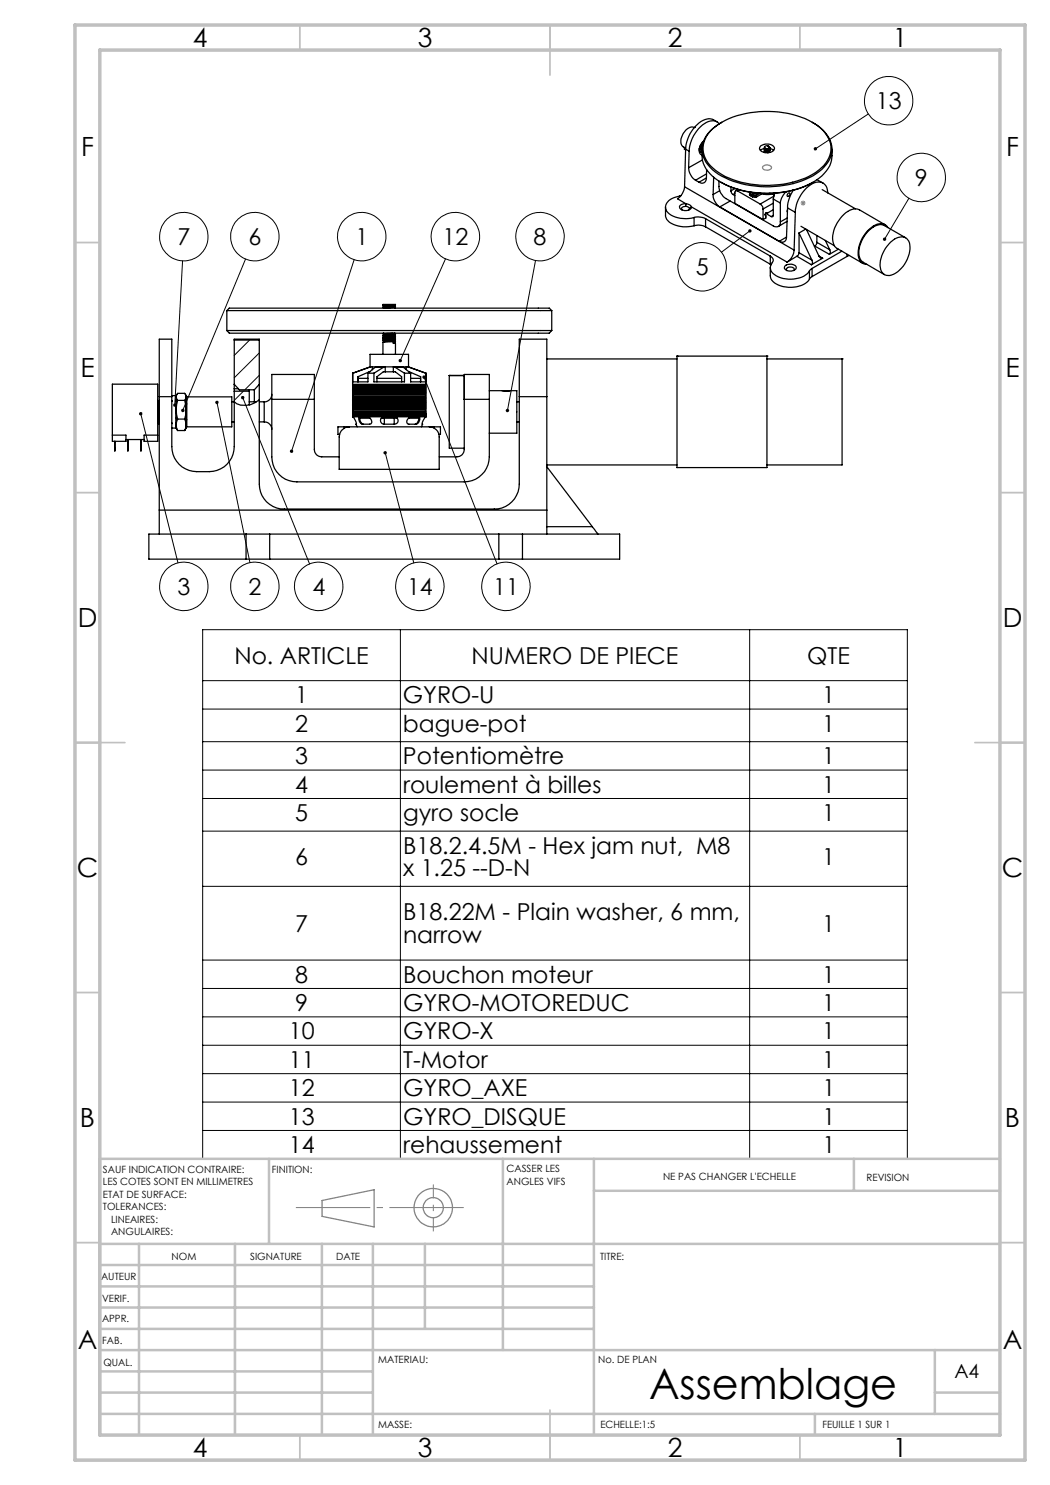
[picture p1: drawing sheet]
<svg xmlns="http://www.w3.org/2000/svg" width="210mm" height="297mm" viewBox="0 0 210 297" stroke-linecap="round" stroke-linejoin="round" font-family="sans-serif">
<g fill="none" stroke="#000" stroke-width=".2">
<path d="M173.7 22.8l-10.6 7M181.8 39.6l-4.9 8.2M36.5 52.2l-1.5 28.8M49.1 51.8l-12.6 30.3M70.8 51.9l-12.5 38.3M89.1 51.7l-9.1 20.4M107.1 52.1l-5.6 30M150 46.2l-5.7 4.2M48.5 79.5l13.4 33.3M48.7 78.2l-1.9 1.9M49.9 68l-3.1 3.1M51.9 75.1l-2.9 2.9"/>
<path d="M51.9 70.6l-5.1 5M84.8 75.4l14.6 37.4M28.2 82.8l7.4 29.8M43.4 80.5l6.6 32M77 90.6l5.8 22M40.5 125.9h141v105.9h-141zM40.5 136.1h141M80.1 125.9v105.9M149.9 125.9v105.9M40.5 141.8h141M40.5 148.3h141M40.5 154h141"/>
<path d="M40.5 159.7h141M40.5 166.2h141M40.5 177.3h141M40.5 192h141M40.5 197.7h141M40.5 203.4h141M40.5 209.1h141M40.5 214.7h141M40.5 220.4h141M40.5 226.1h141"/>
<circle cx="177.7" cy="20.1" r="4.8"/>
<circle cx="184.3" cy="35.5" r="4.8"/>
<circle cx="36.8" cy="47.3" r="4.8"/>
<circle cx="51" cy="47.3" r="4.8"/>
<circle cx="72.3" cy="47.3" r="4.8"/>
<circle cx="91.1" cy="47.3" r="4.8"/>
<circle cx="108" cy="47.3" r="4.8"/>
<circle cx="140.4" cy="53.4" r="4.8"/>
<circle cx="36.8" cy="117.3" r="4.8"/>
<circle cx="51" cy="117.3" r="4.8"/>
<circle cx="63.8" cy="117.3" r="4.8"/>
<circle cx="84" cy="117.3" r="4.8"/>
<circle cx="101.2" cy="117.3" r="4.8"/>
</g>
<g fill="none" stroke="#000" stroke-width=".25">
<path d="M136.2 39.2a3.7 3.7 0 0 0-3 1.8 1.91 1.91 0 0 0 1.5 2.2 6.6 6.6 0 0 0 4.1 .3M136.9 29.5v.3l.2 .2M136.9 37.4a3.4 3.4 0 0 1-1.4 2.4l1.7 .9M136.9 37.4l21.9 12.6M137.1 29.8l.7 .4M137.1 29.8l-.2 7.6M137.7 33.5a3.2 3.2 0 0 0 1.4 2.6M137.8 30.2l-.1 3.3M138.9 25.5h.1M138.9 25.5a2.04 2.04 0 0 0-2.4 1.5 1.71 1.71 0 0 0 .6 2.6M139.1 36.1l.7 .3M139.8 29.9l.1 .3 .5 .3"/>
<path d="M139.8 29.7h.1M139.9 29.7l.1 .1zM139.9 29.5l.2 .3M139.9 29.6l.2 .2M140 29.2l.1 .6 .1 .1M140 29.3l.2 .6M140.1 30.4h.2M140.1 29.8v.1M140.2 29.8v-.7l.5-.6-.5 .5-.1 .6 .1 .3M140.4 29.8a6.4 6.4 0 0 0 4 6.7 20.9 20.9 0 0 0 14.2 1.5M140.5 32l-2.8 1.5M140.5 28.9a1.28 1.28 0 0 0-.1 1.5"/>
<path d="M140.5 28.4l.2-.1-.2 .1M140.7 28.1a2.16 2.16 0 0 0-.5 2.8l.2 .1M141.3 35.6a.91 .91 0 0 1-.5 .9 .91 .91 0 0 1-1-.1M141.3 35.6l-1.5 .8M141.3 34.8l-2.2 1.3M141.3 33.9v1.7M142.5 25.7a16.7 16.7 0 0 1 11.3-3.4 16.7 16.7 0 0 1 10.4 3.4 4.9 4.9 0 0 1 .1 7.9 17.1 17.1 0 0 1-12.3 3.4 14.6 14.6 0 0 1-10.3-4.3 4.9 4.9 0 0 1 .8-7zM142.6 38.9a2.91 2.91 0 0 0 1.4 2.5M142.7 35.4l-.1 3.5M143.4 24.4a2.84 2.84 0 0 0-4 .6 7.3 7.3 0 0 0-2.3 4.8M143.8 36.2a3.3 3.3 0 0 0 1.4 3.5l9.5 5.5a.85 .85 0 0 0 1 .1 .85 .85 0 0 0 .4-.9M143.8 24.8a2.3 2.3 0 0 0-3.3 .2 7.4 7.4 0 0 0-2.7 5.2"/>
<path d="M143.9 38.1l-1.3 .8M144.2 36.4a19.8 19.8 0 0 0 18.4 0M144.4 24.4a6.8 6.8 0 0 0-4 5.4 6.3 6.3 0 0 0 4 5.4 20 20 0 0 0 18.8-.5 5.9 5.9 0 0 0 3.1-5.6 7.2 7.2 0 0 0-3.8-4.7M146.2 38.2l.1 .4 .3 .3M146.2 37.4v.8M146.6 38.9l.4 .2M147 38.7l-.4 .2M147 37.7l-.8 .5M147.5 38.2a.35 .35 0 0 0-.4 0 .35 .35 0 0 0-.1 .3v2.2l5.6 3.2M147.5 38.2l4.5 2.6M147.6 37.9l-.5 .3M147.9 38l-.4 .2"/>
<path d="M150.1 38.6a.26 .26 0 0 0-.2 .3 .26 .26 0 0 0 .2 .2M150.1 39.1l.4 .3M150.1 38.6v.5M150.3 38.5l-.2 .1M150.4 38.9v.4M150.4 38.9l-.3 .2M150.5 39.1h.7M150.5 39.1v.3M150.7 38.8a.28 .28 0 0 1 .3-.2 .28 .28 0 0 1 .2 .3l-.2 .1-.3-.1zM150.8 38.6l-.4 .2 .1 .3M151.2 39.1v.3M151.9 38.7a4.3 4.3 0 0 0 2.8 0"/>
<path d="M152 38.7l-.8 .4M152.1 29.2a1.88 1.88 0 0 1 2.8 .4 1.61 1.61 0 0 1-2.3 .8l-.4-.2a.58 .58 0 0 1-.1-1zM152.3 38.8l-1.1 .6h-.7M152.8 38.7l.2 .1M152.9 30.4h.1M152.9 30.3h.1M152.9 30.2h.1M152.9 29.8h.1M152.9 29.7h.1M152.9 29.4a.52 .52 0 0 0 .5 .4 .52 .52 0 0 0 .5-.3M152.9 30.1a.54 .54 0 0 0 .5 .3 .54 .54 0 0 0 .5-.4 .54 .54 0 0 1-.5 .4 .54 .54 0 0 1-.5-.3zM152.9 30.3l.2 .2"/>
<path d="M152.9 30.4v.1M152.9 38.7h.1M152.9 29.7l-.8 .4M152.9 30.5h.1M153 29.3a.46 .46 0 0 1 .5-.2 .46 .46 0 0 1 .3 .5 .48 .48 0 0 1-.5 .1 .48 .48 0 0 1-.3-.4zM153 38.8h.8M153 38.7h.8M153 38.7v.1M153.6 29.3h.1M153.7 29.3l.1 .1a.48 .48 0 0 1-.4 .5 .48 .48 0 0 1-.5-.3 .54 .54 0 0 0 .5 .3 .54 .54 0 0 0 .5-.3M153.7 29.2v.1M153.8 29.7l-.1 .2"/>
<path d="M153.8 38.7v.1M153.8 29.8a.52 .52 0 0 1-.4 .4 .52 .52 0 0 1-.5-.3 .54 .54 0 0 0 .5 .3 .54 .54 0 0 0 .5-.3M153.8 29.6a.51 .51 0 0 1-.4 .4 .51 .51 0 0 1-.5-.3M153.8 29.7a.52 .52 0 0 1-.4 .4 .52 .52 0 0 1-.5-.3M153.8 30.5l.1-.2v.2M153.9 29.6h.1M153.9 29.7h.1M153.9 29.9h.1M153.9 30h.1M153.9 30.1h.1M153.9 30.5h.1M153.9 29.7l.8 .4"/>
<path d="M153.9 29.7a.57 .57 0 0 1-1 0M153.9 29.8a.54 .54 0 0 1-.5 .3 .54 .54 0 0 1-.5-.3M153.9 30.1a.57 .57 0 0 1-1 .1M153.9 30.3l-.3 .2M153.9 30.2l-.4 .3M153.9 30.2v.1M154 38.7h-.2M154.1 38.7l-.3 .1M154.4 38.8l.3 .1M154.7 39.8l1.4 .8M154.7 39.8v3.3M154.7 38.7v.6"/>
<path d="M154.7 39.3l-2.7 1.5M155 38.6l-.3 1.2M157.3 38.3a3.2 3.2 0 0 0-1.2 2.3M157.6 38.7l.2-.1a.38 .38 0 0 1 .1 .4 .38 .38 0 0 1-.5 .2zM158.6 38.1l-.9 2-.2 1.5M163.4 35.9l1.2 .7M164.4 37.9l6.7 3.9M165.6 38.6a1.93 1.93 0 0 0-.9-2 1.93 1.93 0 0 0-2.2 .1 7.1 7.1 0 0 0-3.4 5.8M166.4 29.8a6.5 6.5 0 0 1-3.8 6.7l-2.3 1-1.7 .5M133.1 41.4v1.7a2.43 2.43 0 0 0 2 1.9l1.6 .4 2.1-.2M137.2 40.7l-.6 .1a.62 .62 0 0 0-.7 .7 .62 .62 0 0 0 .7 .5 1.22 1.22 0 0 0 1.7-.6M137.2 40.7a1.24 1.24 0 0 1 1.1 .7"/>
<path d="M137.2 41.3l-.9 .3 .1 .4M137.2 41.3l.5 .1 .2 .3M137.2 40.7v.6M137.9 41.7l-.1 .3M138.3 41.4l19.1 11M138.3 41.4l-.4 .3M138.8 43.5a3.4 3.4 0 0 1 2.3 .2M138.8 45.2a3.2 3.2 0 0 1 2.3 .2M138.8 43.5v1.7M141.1 43.7l13 7.5M141.1 43.7v1.7M141.1 45.4l13 7.4"/>
<path d="M144 41.4l11.9 6.9M146 40.2l-2 1.2M152 40.8a1.11 1.11 0 0 1 .6 1M152.6 41.8v2.1M153 43h.1M153.1 43l.1 .6-.6 .3M153.1 42.6l1.1 .7M153.3 42.5l.1 .1M153.3 42.6h.1M153.3 42.6l-.2 .1v.3M154.1 51.2a.93 .93 0 0 1 .2 1.6 1.65 1.65 0 0 0 1 2.4 5.7 5.7 0 0 0 6.4-.7l.2-.3M154.1 53.5v1.7a3 3 0 0 0 3.1 2.2 4.9 4.9 0 0 0 4.7-1.6"/>
<path d="M154.1 51.2v1.6M154.1 52.8l.1 .1M154.7 41.9l-1.2 .7h-.2M154.7 43.1a.25 .25 0 0 1-.2 .3 .25 .25 0 0 1-.3-.1M154.7 40.6l-2.1 1.2M154.7 43.1l-.5 .2M156.1 40.6v3.8M157 53.2a1.5 1.5 0 0 1 2.2 .3 1.27 1.27 0 0 1-1.8 .6l-.2-.1a.48 .48 0 0 1-.2-.8zM157.3 47.4a.9 .9 0 0 1-.4 .9 .9 .9 0 0 1-1 0M157.3 47.4l-1.4 .9M157.4 54.1a.55 .55 0 0 1 .1-.6 .55 .55 0 0 1 .7-.1l.6 .2 .1 .3-.1 .2M157.4 44.3l-1.7 1"/>
<path d="M157.4 43.6l-1.3 .8M157.5 42v.4M157.5 41.6l1.6 .9M157.5 41.6l-.2 5.8M158.8 50a3.1 3.1 0 0 1-1.4 2.4M159.1 42.5l-.3 7.5M159.4 51.3l-2 1.1M159.4 51.3l2.9 1.6M159.8 50.5l-.1 .4-.3 .4M159.8 46.6v3.9M159.8 50.5l2.6 1.5M159.8 46.6l2.6 5.4"/>
<path d="M160.2 45.3l6.7 3.8M161.1 45.8l-1.3 .8M161.3 45.9l2.5 5.3M161.9 54.2v1.6M162.4 52v.1a.62 .62 0 0 1-.1 .8M162.4 53.7l-.5 .5M162.4 55.3l-.5 .5M162.4 53.7v1.6M162.9 49.2h.1M162.9 49.2l3 1.7M163.4 48.5l-.1 .4-.4 .3M163.4 47.1v1.4"/>
<path d="M163.4 48.5l2.5 1.4M163.8 51.2a.63 .63 0 0 0 .7 .4M163.8 51.2l.7 .4M164.5 51.6l-2.2 1.3M165.1 48.1l.8 1.8M165.9 49.9l.2 .6-.2 .4M167.7 49.8l-1.8 1.1M168.4 50.2l-6 3.5M169.4 51.3l-7 4M169.4 50.9v.4M169.8 51.1l-.4 .2M177 44.9l-5.1-2.9a3.1 3.1 0 0 0-3.5 1.2 5.7 5.7 0 0 0-1.5 5.9l.4 .5 5.2 3.1"/>
<path d="M177.6 45.5a1.96 1.96 0 0 0-2.9-.3 6.4 6.4 0 0 0-2.9 6.5l.6 .9 1 .3M178.1 48.4a2.63 2.63 0 0 1 3.2-.7 3.7 3.7 0 0 1 .2 4.1 5.2 5.2 0 0 1-3.9 3.3 1.78 1.78 0 0 1-1.6-2 6.9 6.9 0 0 1 2.1-4.7zM181.1 47.6l-4.2-2.5a2.95 2.95 0 0 0-3.4 1.3 5.4 5.4 0 0 0-1.5 5.4l.5 .5 4.4 2.6M31.9 79.3v-11.5h2.5v11.5M31.9 79.3h2.5M31.9 79.3v22.7M34.4 79.1h.8M35.2 79.1v6.5M35.2 79.4l.3 .7M35.2 79.4v2.5M35.2 79.4l.3-.7h1.4l.3 .7M35.2 79.1v.3"/>
<path d="M35.4 78.8l-.2 .3M37.1 78.8l.1 .6M37.2 79.4l-.3 .7M37.2 79.4v2.5M37.4 79.4h9v6h-9zM45.4 66.1l.5 .5h64l.4-.5M45.4 66.1h64.9M45.4 62.1h64.9M45.4 62.1l.5-.5h64l.4 .5M45.4 62.1v4M46.8 78.2v11.1a5 5 0 0 1-5 5 7.7 7.7 0 0 1-5.4-.9 5 5 0 0 1-2-4.1v-10M46.8 76.9v.8"/>
<path d="M46.8 68v-.2h5.1v.2M46.8 77.7v.5M46.8 77.7h.9M46.8 68v8.9M46.8 76.9l1.1 1.1h3M46.8 68h5.1M46.8 78.2h3M49.8 78v3M50.9 78v2.4M51.9 80a4 4 0 0 1-5.1 .4h-.4M51.9 76.9v3M51.9 68v8.9"/>
<path d="M51.9 76.9l-1 1.1M54.4 78.9a1.51 1.51 0 0 1-1.6 1.5M54.4 79.9v-5h8.5v5M54.4 79.9h8.5M54.4 79.9v11.5a5 5 0 0 0 5 5h33.5a5.1 5.1 0 0 0 5-5v-11.5M62.9 79.9v10a1.45 1.45 0 0 0 1.4 1.5h3.5M70.5 76.9l.1 .1M70.5 76.9h14.7M70.5 74.6v2.3M70.5 74.6h.1M70.6 74.6v1.8h3v-1.8M70.6 79.8h-.1l.1 .2"/>
<path d="M70.6 79.5l-.1 .1 .1 .2M70.6 78.5l-.1 .1 .1 .1M70.6 77.7l-.1 .1 .1 .2M70.6 78.2l-.1 .1 .1 .2M70.6 78.7l-.1 .1 .1 .2M70.6 78l-.1 .1 .1 .1M70.6 77.3h-.1l.1 .2M70.6 79l-.1 .1 .1 .2M70.6 77.5l-.1 .1 .1 .1M70.6 79.3h-.1l.1 .2M70.6 77l-.1 .1 .1 .2M70.6 77h14.5"/>
<path d="M70.6 79.8h14.5M70.6 79.5h14.5M70.6 78.7h14.5M70.6 78.5h14.5M70.6 78h14.5M70.6 77.7h14.5M70.6 78.2h14.5M70.6 79h14.5M70.6 77.5h14.5M70.6 77.3h14.5M70.6 79.3h14.5M71.6 75.7h2"/>
<path d="M73.6 74.6h1.2M73.6 74.6l1.5-1.2h1.7l-2 1.2M73.9 74.4l-2.3 .9v1.1M74 73.4v-2.5h7.7v2.5M74 73.4h.1M74 73.4l-3.5 1.2M74.1 73.4h7.5M74.1 73.4l-3.5 1.2M74.5 73.4v.5M74.8 74.6v1.8h6.1v-1.8M75.4 75.7h4.9M76.6 61.5h.1"/>
<path d="M76.6 66.7h.1M76.6 67.1h.1M76.6 67.4h.1M76.6 67.8h.1M76.6 68.1v.1M76.6 68.5v2.4M76.6 61.2l.2 .1M76.6 66.7l.2 .1M76.6 67.1l.2 .1M76.6 67.4l.2 .2M76.6 67.8l.2 .1M76.6 68.2l.2 .1"/>
<path d="M76.7 66.6l-.1 .1M76.8 67l-.2 .1M76.8 67.3l-.2 .1M76.8 67.7l-.2 .1M76.8 68l-.2 .1M76.8 68.3l-.2 .2M76.8 61.3l-.2 .2M76.8 66.8v.2M76.8 67.2v.1M76.8 67.6v.1M76.8 67.9v.1M76.8 68.3h.1"/>
<path d="M76.8 61.3h.1M77 74.4h1.7M77 73.4v1M77 74.4h-.3l-1.3 .9v1.1M78.6 66.6l-2 .1M78.7 73.4v1M78.7 74.4h.4l1.2 .9v1.1M78.9 61.5l.2 .1M78.9 66.8l.2 .1M78.9 67.1l.2 .1M78.9 67.5l.2 .1M78.9 67.8l.2 .1"/>
<path d="M78.9 68.2l.2 .1M78.9 68.5l.2 .1M78.9 61.2l.2 .1M78.9 61.5l-2.1 .1-.2-.1M78.9 66.7v.1M78.9 67v.1M78.9 67.4v.1M78.9 67.7v.1M78.9 68.1v.1l-2.1 .1M78.9 68.4v.1M78.9 61.1v.1M78.9 61.2l-2.1 .1"/>
<path d="M78.9 66.8l-2.1 .2M78.9 67.1l-2.1 .2M78.9 67.5l-2.1 .2M78.9 67.8l-2.1 .2M78.9 68.5l-.2 .1M78.9 61.1l-2.1 .2M78.9 66.7l-2.1 .1M78.9 67l-2.1 .2M78.9 67.4l-2.1 .2M78.9 67.7l-2.1 .2M78.9 68.1l-2.1 .2M78.9 68.4l-.2 .1"/>
<path d="M79 66.6l-.1 .1M79.1 68.3l-.2 .1M79.1 68l-.2 .1M79.1 67.6l-.2 .1M79.1 67.3l-.2 .1M79.1 66.9l-.2 .1M79.1 61.3l-.2 .2M79.1 61l-.2 .1M79.1 61.3l-2.5 .2M79.1 66.9l-2.5 .2M79.1 67.2l-2.5 .2M79.1 67.6l-2.5 .2"/>
<path d="M79.1 67.9l-2.5 .2M79.1 68.3l-2.5 .2M79.1 68.3l-.4 .1v.3l.4-.1v2.3M79.1 61l-2.5 .2M79.1 67.3l-2.5 .1M79.1 68l-2.5 .2M79.1 61v-.1h-2.5v.3M79.1 66.9h.1M79.1 67.2v.1M79.1 67.6h.1M79.1 67.9v.1M79.1 68.3h.1"/>
<path d="M80.9 74.6h1.2M80.9 74.6l-2-1.2h1.7l1.5 1.2M81.2 73.4v.5M81.6 73.4h.1M81.6 73.4l3.6 1.2M81.7 73.4l3.5 1.2M81.8 74.4l2.3 .9v1.1M82.1 74.6v1.8h3.1v-1.8M82.1 75.7h2v.7M85.1 79.8h.1l-.1 .2M85.1 79.5l.1 .1-.1 .2M85.1 78.5l.1 .1-.1 .1"/>
<path d="M85.1 77.7l.1 .1-.1 .2M85.1 78.2l.1 .1-.1 .2M85.1 78.7l.1 .1-.1 .2M85.1 78l.1 .1-.1 .1M85.1 77.3h.1l-.1 .2M85.1 79l.1 .1-.1 .2M85.1 77.5l.1 .1-.1 .1M85.1 79.3h.1l-.1 .2M85.1 77l.1 .1-.1 .2M85.2 74.6h.1M85.2 76.9l-.1 .1M85.2 74.6v2.3"/>
<path d="M89.9 75.1h3v14.8a1.45 1.45 0 0 1-1.5 1.5h-3.6M89.9 75.1h.1M89.9 75.1v14.5h3M92.9 74.9h5v5h-5zM97.9 78.1h2.5M100.4 78.1h1.7zM102.1 78.1h1.3v8.5h-5.5M103.9 79.3v17.5a5 5 0 0 1-5.1 5h-41.9a4.9 4.9 0 0 1-5-5v-16.8M103.9 79.3v-11.5h5.5v11.5M103.9 79.3h5.5M109.4 71.8h26M109.4 79.3v22.7"/>
<path d="M110.3 62.1v4M135.4 71.2v22.3h18v-22.3M135.4 71.2h.1M135.4 71.2h18M153.4 71.2h.1M153.4 71.8h15M168.4 71.8h.1M168.4 71.8v21.2h-15M22.5 87v-10.2h9v10.2M22.5 87h2.7v1.3h-2.7zM22.9 89.6h.1M22.9 89.9h.1"/>
<path d="M22.9 88.4h.1M22.9 88.3v1.9l.1-1.9M25.2 87.9h3.6M25.5 89.6h.1M25.5 89.9h.1M25.5 88.1h.1M25.5 88.4h.1M25.5 87.9v2.3l.1-2.3M28.2 89.6h.1M28.2 87.9v2.3v-2.3M28.2 89.9h.1M28.2 88.1h.1"/>
<path d="M28.2 88.4h.1M28.8 87h2.7v1.3h-2.7zM31.5 80l.2 .3M31.5 80.1l.3 4.6M31.5 81.3l.2 3.4M31.5 84.5h.1M31.7 80.3l.2 4.2-.1 .2-.2-.2M31.7 80.3h.1M31.8 80.3l.1 1.9M31.9 80.1l-.1 .2M34.4 80.1v.2M34.4 84.5l.1 .2"/>
<path d="M34.4 85.6h.8M35.1 80l.2 .3M35.1 84.5l.1 .2M35.2 81.9l.3 1.9M35.2 81.9v3M35.2 84.9l.3 1.2M35.2 84.9v.7M35.2 85.6l.3 .5M35.5 80.1l-.3 1.8M35.5 83.8l-.3 1.1M35.5 83.8h1.4M35.5 80.1h1.4"/>
<path d="M35.5 86.1h1.4M36.9 80.1l.3 1.8M36.9 83.8l.3 1.1M37.2 81.9l-.3 1.9M37.2 81.9v3M37.2 84.9l-.3 1.2M37.2 84.9v.7l-.3 .5M37.2 84h.2M37.2 80.8h.2M46.4 84.4h.4M49.8 80.4h1.5M51.9 80.4h.9"/>
<path d="M51.9 84.4h.9M52.8 84.4a1.51 1.51 0 0 1 1.6 1.5M52.8 80.4v4M68.9 85.4h-1.3v1.5h.3M68.9 85.4h18M68.9 85.4v.3M69.8 85.4a2.05 2.05 0 0 0-2 2v6.5h20v-6.5a1.99 1.99 0 0 0-1.9-2M70.5 82.9h14.7M70.5 83.4h14.7M70.6 82.8l-.1 .1M70.6 81.2l-.1 .1 .1 .2M70.6 82l-.1 .1 .1 .2"/>
<path d="M70.6 81l-.1 .1 .1 .1M70.6 80.5l-.1 .1 .1 .1M70.6 80.7l-.1 .1 .1 .2M70.6 82.5l-.1 .1 .1 .2M70.6 81.7l-.1 .1 .1 .2M70.6 80l-.1 .1 .1 .2M70.6 80.3h-.1l.1 .2M70.6 82.3h-.1l.1 .2M70.6 81.5l-.1 .1 .1 .1M70.6 82.8h14.5M70.6 81.5h14.5M70.6 81.2h14.5"/>
<path d="M70.6 80h14.5M70.6 82.3h14.5M70.6 82h14.5M70.6 81h14.5M70.6 80.7h14.5M70.6 80.5h14.5M70.6 82.5h14.5M70.6 81.7h14.5M70.6 80.3h14.5M71.4 85.4l-.2-.6a1.77 1.77 0 0 0-.7-1.4v-.3h14.7v.3l-.3 .2a.98 .98 0 0 0-.4 1.2l-.2 .6M71.6 82.9v.2M71.8 83.5l.9-.1a1.18 1.18 0 0 1 1.6 1.2l-.4 .2h-.6a1.15 1.15 0 0 1-1.5-.9z"/>
<path d="M71.9 83.6h2.1M72.2 83.4a.93 .93 0 0 0 .4 1.4h.1M76.2 83.6h3.2M76.3 83.6l.4-.2h.9a3 3 0 0 1 1.9 .3 .83 .83 0 0 1-.1 1 .83 .83 0 0 1-1 .1h-.5a1.52 1.52 0 0 1-1.8-.5zM76.9 83.6v1.2M78.8 83.6v1.2M81.7 83.6l.5-.2h1.5a.87 .87 0 0 1-.4 1.4h-.7a.88 .88 0 0 1-1.2-.5zM81.7 83.6h2.1M83.5 83.4a.93 .93 0 0 1-.4 1.4h-.1M84.1 82.9v.2M85.1 82.8l.1 .1M85.1 81.2l.1 .1-.1 .2"/>
<path d="M85.1 82l.1 .1-.1 .2M85.1 81l.1 .1-.1 .1M85.1 80.5l.1 .1-.1 .1M85.1 80.7l.1 .1-.1 .2M85.1 82.5l.1 .1-.1 .2M85.1 81.7l.1 .1-.1 .2M85.1 80l.1 .1-.1 .2M85.1 80.3h.1l-.1 .2M85.1 82.3h.1l-.1 .2M85.1 81.5l.1 .1-.1 .1M86.9 85.4h1.2v1.5h-.3M86.9 85.4v.3"/>
<path d="M103.4 80.4h.5M103.4 84.4h.5M109.4 93h26M109.4 93.3l9.1 12M31.9 102v4.8M31.9 102h77.5M49.2 106.8h-19.4v5h19.4M49.2 111.8h4.7M49.2 106.8h4.7M49.2 106.8v5M53.9 106.8v5M53.9 111.8h45.9"/>
<path d="M53.9 106.8h45.9M99.8 111.8h4.7M99.8 106.8h4.7M99.8 106.8v5M104.5 106.8h19.4v5h-19.4M104.5 106.8v5M109.4 102v4.8M109.4 105.3h9.1M118.5 105.3l1.1 1.5"/>
</g>
<g fill="none" stroke="#808080" stroke-width=".25">
<path d="M152.6 33.2a1.14 1.14 0 0 1 1.7 .3 1 1 0 0 1-.9 .5 1 1 0 0 1-.9-.6zM64.4 240.1l10.4-2.2v7.5l-10.4-2.1z"/>
<circle cx="86.6" cy="241.5" r="3.8"/>
<circle cx="86.7" cy="241.5" r="2.02"/>
</g>
<path d="M160.1 40.6h1M160.3 40.2l.7 .8M160.6 40.1v1M161 40.2l-.7 .8" fill="none" stroke="#808080" stroke-width=".2"/>
<path d="M59.2 241.5h33.5" fill="none" stroke="#808080" stroke-width=".2" stroke-dasharray="30.5 1.3 1.3 1.3" stroke-dashoffset="15.6" stroke-linecap="butt"/>
<path d="M86.7 236.9v9.4" fill="none" stroke="#808080" stroke-width=".2" stroke-dasharray="30.5 1.3 1.3 1.3" stroke-dashoffset="27.7" stroke-linecap="butt"/>
<g fill="none" stroke="#c0c0c0" stroke-width=".35">
<path d="M60 5v5M110 5v10M160 5v5M15 48.5h5M200 48.5h5M15 98.5h5M200 98.5h5M15 148.5h10M195 148.5h10M15 198.5h5M200 198.5h5M15 248.5h5"/>
<path d="M200 248.5h5M60 287v5M110 282v10M160 287v5"/>
</g>
<g fill="none" stroke="#c0c0c0" stroke-width=".5">
<path d="M53.8 231.8v17M100.6 231.8v38.2M118.8 231.8v55.2M118.8 238.2h81.2M170.8 231.8v6.4M200 231.8h-180v55.2M20 248.8h180M20 257.3h98.8M20 253h98.8M27.8 248.8v38.2M47 248.8v38.2M64.4 248.8v38.2"/>
<path d="M74.6 248.8v38.2M85 248.8v17M20 265.8h98.8M20 261.5h98.8M20 278.5h54.6M20 274.3h54.6M20 270h180M187 278.5h13M187 270v12.8M20 282.8h180M163 282.8v4.2"/>
</g>
<path d="M15 5h190v287h-190zM20 10h180v277h-180z" fill="none" stroke="#c0c0c0" stroke-width=".7"/>
<g fill="#000">
<path d="M162.8 29.6v.3l.3-.1-.3 .1a.33 .33 0 0 0 .5 .1 .33 .33 0 0 0 0-.5 .33 .33 0 0 0-.5 .1zM149.8 45.9a.34 .34 0 0 0-.1 .5 .34 .34 0 0 0 .5 0 .34 .34 0 0 0 0-.4l-.2 .2 .2-.2zM176.7 47.6l-.1 .3 .1 .3 .2-.4-.2 .4a.33 .33 0 0 0 .5-.1 .33 .33 0 0 0-.1-.5 .33 .33 0 0 0-.4 0z"/>
<path d="M27.9 82.5a.33 .33 0 0 0 .1 .5 .33 .33 0 0 0 .5-.2 .33 .33 0 0 0-.4-.4l.1 .4-.1-.4zM34.7 80.8v.1a.32 .32 0 0 0 0 .3 .32 .32 0 0 0 .3 .1v-.3v.3a.34 .34 0 0 0 .3-.4 .34 .34 0 0 0-.6-.1zM36.3 81.8a.33 .33 0 0 0 .1 .6l.1-.3-.1 .3a.34 .34 0 0 0 .5-.4 .34 .34 0 0 0-.6-.2zM43.1 80.3a.33 .33 0 0 0 .2 .5 .33 .33 0 0 0 .4-.3 .33 .33 0 0 0-.4-.4l.1 .4-.1-.4zM76.7 90.4a.34 .34 0 0 0 .2 .5 .34 .34 0 0 0 .5-.3 .34 .34 0 0 0-.5-.4l.1 .4-.1-.4zM58.1 90a.32 .32 0 0 0-.1 .3 .32 .32 0 0 0 .2 .3l.1-.4-.1 .4a.33 .33 0 0 0 .4-.4 .33 .33 0 0 0-.5-.2zM101.3 81.8a.33 .33 0 0 0-.1 .4 .33 .33 0 0 0 .2 .2l.1-.3-.1 .3a.34 .34 0 0 0 .4-.4 .34 .34 0 0 0-.5-.2zM79.8 71.9l-.1 .1 .1 .4 .2-.3-.1 .3a.34 .34 0 0 0 .5-.3 .34 .34 0 0 0-.6-.2zM84.6 75.1a.36 .36 0 0 0 0 .6 .36 .36 0 0 0 .5-.2 .36 .36 0 0 0-.4-.4l.1 .3zM48.3 79.2a.36 .36 0 0 0 0 .6 .36 .36 0 0 0 .6-.2 .36 .36 0 0 0-.5-.4l.1 .3z"/>
</g>
<text font-size="8.5" x="129.8" y="279.7">Assemblage</text>
<g font-size="5.3">
<text x="38.5" y="9.5">4</text>
<text x="83.5" y="9.5">3</text>
<text x="133.6" y="9.5">2</text>
<text x="178.6" y="9.5">1</text>
<text x="16.2" y="31.2">F</text>
<text x="201.2" y="31.2">F</text>
<text x="16.1" y="75.5">E</text>
<text x="201.1" y="75.5">E</text>
<text x="15.5" y="125.5">D</text>
<text x="200.5" y="125.5">D</text>
<text x="15.4" y="175.5">C</text>
<text x="200.4" y="175.5">C</text>
<text x="16" y="225.5">B</text>
<text x="201" y="225.5">B</text>
<text x="15.5" y="269.7">A</text>
<text x="200.5" y="269.7">A</text>
<text x="38.5" y="291.5">4</text>
<text x="83.5" y="291.5">3</text>
<text x="133.6" y="291.5">2</text>
<text x="178.6" y="291.5">1</text>
</g>
<g font-size="4.7">
<text x="175.2" y="21.8">13</text>
<text x="183" y="37.2">9</text>
<text x="35.5" y="49">7</text>
<text x="49.7" y="49">6</text>
<text x="71.1" y="49">1</text>
<text x="88.5" y="49">12</text>
<text x="106.7" y="49">8</text>
<text x="139.2" y="55">5</text>
<text x="35.5" y="118.9">3</text>
<text x="49.7" y="118.9">2</text>
<text x="62.5" y="118.9">4</text>
<text x="81.4" y="118.9">14</text>
<text x="98.6" y="118.9">11</text>
<text x="46.9" y="132.7">No. ARTICLE</text>
<text x="94.3" y="132.7">NUMERO DE PIECE</text>
<text x="161.4" y="132.7">QTE</text>
<text x="59" y="140.6">1</text>
<text x="80.6" y="140.6">GYRO-U</text>
<text x="164.4" y="140.6">1</text>
<text x="59" y="146.3">2</text>
<text x="80.6" y="146.3">bague-pot</text>
<text x="164.4" y="146.3">1</text>
<text x="59" y="152.8">3</text>
<text x="80.6" y="152.8">Potentiomètre</text>
<text x="164.4" y="152.8">1</text>
<text x="59" y="158.5">4</text>
<text x="80.6" y="158.5">roulement à billes</text>
<text x="164.4" y="158.5">1</text>
<text x="59" y="164.2">5</text>
<text x="80.6" y="164.2">gyro socle</text>
<text x="164.4" y="164.2">1</text>
<text x="59.1" y="173">6</text>
<text x="80.6" y="170.7">B18.2.4.5M - Hex jam nut, M8</text>
<text x="164.4" y="173">1</text>
<text x="80.6" y="175.2">x 1.25 --D-N</text>
<text x="80.6" y="184">B18.22M - Plain washer, 6 mm,</text>
<text x="59.1" y="186.3">7</text>
<text x="80.6" y="188.6">narrow</text>
<text x="164.4" y="186.3">1</text>
<text x="59.1" y="196.5">8</text>
<text x="80.6" y="196.5">Bouchon moteur</text>
<text x="164.5" y="196.5">1</text>
<text x="59.1" y="202.2">9</text>
<text x="80.6" y="202.2">GYRO-MOTOREDUC</text>
<text x="164.5" y="202.2">1</text>
<text x="57.8" y="207.9">10</text>
<text x="80.6" y="207.9">GYRO-X</text>
<text x="164.5" y="207.9">1</text>
<text x="57.8" y="213.6">11</text>
<text x="80.6" y="213.6">T-Motor</text>
<text x="164.5" y="213.6">1</text>
<text x="57.8" y="219.2">12</text>
<text x="80.6" y="219.2">GYRO_AXE</text>
<text x="164.5" y="219.2">1</text>
<text x="57.8" y="224.9">13</text>
<text x="80.6" y="224.9">GYRO_DISQUE</text>
<text x="164.5" y="224.9">1</text>
<text x="57.8" y="230.6">14</text>
<text x="80.6" y="230.6">rehaussement</text>
<text x="164.5" y="230.6">1</text>
</g>
<text font-size="3.9" x="190.9" y="275.5">A4</text>
<g font-size="2">
<text x="20.6" y="234.6">SAUF INDICATION CONTRAIRE:</text>
<text x="20.6" y="237.1">LES COTES SONT EN MILLIMETRES</text>
<text x="20.6" y="239.6">ETAT DE SURFACE:</text>
<text x="54.4" y="234.6">FINITION:</text>
<text x="101.3" y="234.5">CASSER LES</text>
<text x="101.3" y="237">ANGLES VIFS</text>
<text x="132.6" y="236">NE PAS CHANGER L'ECHELLE</text>
<text x="173.3" y="236.2">REVISION</text>
<text x="20.6" y="242.1">TOLERANCES:</text>
<text x="22.2" y="244.6">LINEAIRES:</text>
<text x="22.2" y="247.1">ANGULAIRES:</text>
<text x="34.3" y="252">NOM</text>
<text x="50" y="251.9">SIGNATURE</text>
<text x="67.2" y="251.9">DATE</text>
<text x="120" y="251.9">TITRE:</text>
<text x="20.2" y="256.1">AUTEUR</text>
<text x="20.4" y="260.3">VERIF.</text>
<text x="20.4" y="264.4">APPR.</text>
<text x="20.5" y="268.8">FAB.</text>
<text x="20.7" y="273.1">QUAL.</text>
<text x="75.7" y="272.5">MATERIAU:</text>
<text x="119.6" y="272.5">No. DE PLAN</text>
<text x="75.6" y="285.5">MASSE:</text>
<text x="120.1" y="285.6">ECHELLE:1:5</text>
<text x="164.5" y="285.6">FEUILLE 1 SUR 1</text>
</g>
</svg>
